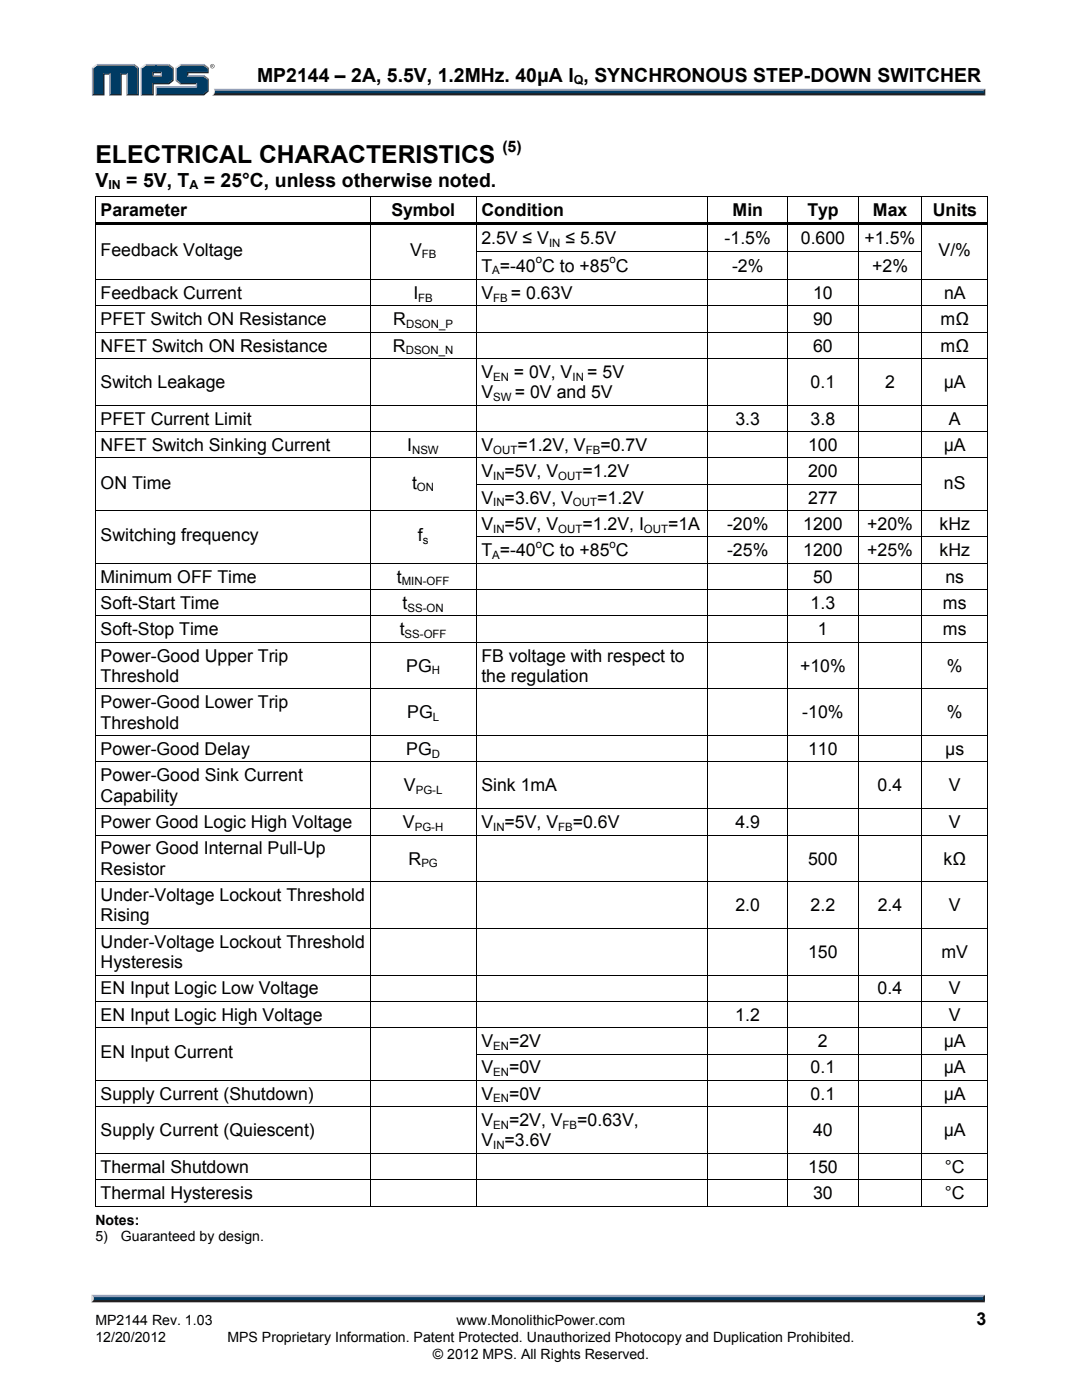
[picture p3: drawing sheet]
<svg xmlns="http://www.w3.org/2000/svg" width="216mm" height="279mm" viewBox="0 0 216 279" stroke-linecap="round" stroke-linejoin="round" font-family="sans-serif">
<path d="M42.7 17.7h153.9l-.4 .7h-153.4z" fill="#94a0b9"/>
<path d="M42.8 18.4h153.4l.4 .6h-154.3l.4-.2z" fill="#231f20"/>
<path d="M196.2 18.1l.4-.4v1.3l-.4-.4z" fill="#001339"/>
<path d="M42.9 18.1h153.3v.5h-153.4z" fill="#003b63"/>
<path d="M42.7 17.7l.2 .5a.79 .79 0 0 1-.6 .8h.1a1.24 1.24 0 0 0 .3-1.3z" fill="#dcddde"/>
<path d="M30.4 15.2l.3-.2h1.3l.3 .2z" fill="#94a0b9"/>
<g fill="#003b63">
<path d="M18.6 13.6l.8-.6h7.2l.8 .6v5.2h-2v-4.2h-1.4v4.2h-2v-4.2h-1.4v4.2h-2z"/>
<path d="M28.3 13.6l.8-.6h2.2v1.4h-.9v.8h1.9v-.8h-1.3v-1.4h2.6l.8 .6v2.3l-.8 .7h-3.2v2.2h-2.1z"/>
<path d="M31.3 17.5h8v-.9h-3.2l-.9-.7v-2.3l.9-.6h4.4l.9 .6v.8h-4.1v.8h3.2l.9 .7v2.2l-.9 .7h-9.2z"/>
</g>
<path d="M35.9 12.9h4.8" fill="none" stroke="#94a0b9" stroke-width=".27"/>
<path d="M35 13.5l.9-.7 .2 .2-.8 .6z" fill="#dcddde"/>
<path d="M35.1 13.5v2.6" fill="none" stroke="#94a0b9" stroke-width=".27"/>
<path d="M35 16.1l.3-.2 .8 .7-.2 .2z" fill="#547194"/>
<path d="M35.9 16.7h3.4" fill="none" stroke="#001339" stroke-width=".27"/>
<g fill="#94a0b9">
<path d="M31 17.2h8.1v-.4l.2-.2v.9h-8z"/>
<path d="M31 17.2l.3 .3v1.3l-.3 .2z"/>
</g>
<path d="M37.3 14.4h4.1v-.8l.2-.1v1.1h-4v.4l-.3 .2z" fill="#001339"/>
<path d="M37.3 15.1h3.4" fill="none" stroke="#94a0b9" stroke-width=".27"/>
<path d="M40.7 15l.9 .7-.2 .2-.9-.7z" fill="#547194"/>
<g fill="#001339">
<path d="M31 19l.3-.2h9.2l.9-.7v-2.2l.2-.2v2.5l-.9 .8z"/>
<path d="M30.4 16.6h3.2l.8-.7v-2.3l.2-.1v2.6l-.9 .7h-3v2.2h-2.6l.2-.2h2.1z"/>
</g>
<path d="M33.7 12.8l.9 .7-.2 .1-.8-.6z" fill="#547194"/>
<path d="M29 12.9h4.7" fill="none" stroke="#94a0b9" stroke-width=".27"/>
<path d="M28.1 13.5l.9-.7 .1 .2-.8 .6z" fill="#dcddde"/>
<path d="M28.2 13.5v5.5" fill="none" stroke="#94a0b9" stroke-width=".27"/>
<path d="M32 14.6l.3-.2v.8l-.3-.2z" fill="#94a0b9"/>
<g fill="#001339">
<path d="M30.4 14.4h1.9l-.3 .2h-1.3v.4l-.3 .2z"/>
<path d="M27.4 13.6l.3-.1v5.5h-2.5l.2-.2h2z"/>
</g>
<path d="M26.8 12.8l.9 .7-.3 .1-.8-.6z" fill="#547194"/>
<path d="M19.2 12.9h7.6" fill="none" stroke="#94a0b9" stroke-width=".27"/>
<path d="M18.3 13.5l.9-.7 .2 .2-.8 .6z" fill="#dcddde"/>
<path d="M18.5 13.5v5.5" fill="none" stroke="#94a0b9" stroke-width=".27"/>
<path d="M20.6 14.6h1.4l-.2 .3h-.9v4.1h-2.6l.3-.2h2z" fill="#001339"/>
<path d="M21.9 14.6v4.4" fill="none" stroke="#94a0b9" stroke-width=".27"/>
<path d="M24 14.6h1.4l-.2 .3h-.9v4.1h-2.5l.2-.2h2z" fill="#001339"/>
<path d="M25.3 14.6v4.4" fill="none" stroke="#94a0b9" stroke-width=".27"/>
<path d="M40.7 12.8l.9 .7-.2 .1-.9-.6z" fill="#547194"/>
<g fill="#231f20">
<path d="M18.7 259.2h177.4l.4 .7h-178.3z"/>
<path d="M41.9 13.2a.45 .45 0 0 1 .9 0 .45 .45 0 0 1-.9 0zM42 13.2a.37 .37 0 0 0 .7 0 .37 .37 0 0 0-.7 0zM42.2 13h.3l.1 .5-.3-.3-.1 .3zM42.3 13v.2h.1z"/>
</g>
<path d="M18.3 258.4h178.2l-.4 .8h-177.4z" fill="#94a0b9"/>
<path d="M196.5 258.4v1.5l-.4-.4v-.6z" fill="#001339"/>
<path d="M18.7 258.9h177.4v.6h-177.4z" fill="#003b63"/>
<path d="M18.2 258.4l.5 .5v.5l-.5 .5z" fill="#dcddde"/>
<g fill="#000">
<path d="M19 39.2h.1v.7h-.1zM73.8 39.2h.2v.7h-.2zM95 39.2h.1v.7h-.1zM141.2 39.2h.2v.7h-.2zM157.1 39.2h.1v.7h-.1zM171.2 39.2h.1v.7h-.1zM183.9 39.2h.1v.7h-.1zM197 39.2h.2v.7h-.2zM197 39.2h.2v.1h-.2zM19 44.4h.1v1.1h-.1zM19 50h.1v.7h-.1zM19 55.7h.1v.7h-.1z"/>
<path d="M19.1 44.4h54.7v.6h-54.7zM73.8 45h.2v.5h-.2zM73.8 44.4h21.2v.6h-21.2zM73.8 50h.2v.7h-.2zM73.8 55.7h.2v.7h-.2zM95 45h.1v.5h-.1zM95 44.4h46.2v.6h-46.2zM95 50h.1v.7h-.1zM95 55.7h.1v.7h-.1zM141.2 45h.2v.5h-.2zM141.2 44.4h15.9v.6h-15.9zM141.2 50h.2v.7h-.2z"/>
<path d="M141.2 55.7h.2v.7h-.2zM157.1 45h.1v.5h-.1zM157.1 44.4h14.1v.6h-14.1zM157.1 50h.1v.7h-.1zM157.1 55.7h.1v.7h-.1zM171.2 45h.1v.5h-.1zM171.2 44.4h12.7v.6h-12.7zM171.2 50h.1v.7h-.1zM171.2 55.7h.1v.7h-.1zM183.9 45h.1v.5h-.1zM183.9 44.4h13.1v.6h-13.1zM183.9 50h.1v.7h-.1z"/>
<path d="M183.9 55.7h.1v.7h-.1zM197 44.4h.2v1.1h-.2zM197 50h.2v.7h-.2zM197 55.7h.2v.7h-.2zM19 61h.1v.7h-.1zM19 66.2h.1v.7h-.1zM19 71.5h.1v.7h-.1zM73.8 61h.2v.7h-.2zM73.8 66.2h.2v.7h-.2zM73.8 71.5h.2v.7h-.2zM95 61h.1v.7h-.1zM95 66.2h.1v.7h-.1z"/>
<path d="M95 71.5h.1v.7h-.1zM141.2 61h.2v.7h-.2zM141.2 66.2h.2v.7h-.2zM141.2 71.5h.2v.7h-.2zM157.1 61h.1v.7h-.1zM157.1 66.2h.1v.7h-.1zM157.1 71.5h.1v.7h-.1zM171.2 61h.1v.7h-.1zM171.2 66.2h.1v.7h-.1zM171.2 71.5h.1v.7h-.1zM183.9 61h.1v.7h-.1zM183.9 66.2h.1v.7h-.1z"/>
<path d="M183.9 71.5h.1v.7h-.1zM197 61h.2v.7h-.2zM197 66.2h.2v.7h-.2zM197 71.5h.2v.7h-.2zM19 80.8h.1v.7h-.1zM19 86.1h.1v.7h-.1zM19 91.3h.1v.7h-.1zM19 96.6h.1v.7h-.1zM73.8 80.8h.2v.7h-.2zM73.8 86.1h.2v.7h-.2zM73.8 91.3h.2v.7h-.2zM73.8 96.6h.2v.7h-.2z"/>
<path d="M95 80.8h.1v.7h-.1zM95 86.1h.1v.7h-.1zM95 91.3h.1v.7h-.1zM95 96.6h.1v.7h-.1zM141.2 80.8h.2v.7h-.2zM141.2 86.1h.2v.7h-.2zM141.2 91.3h.2v.7h-.2zM141.2 96.6h.2v.7h-.2zM157.1 80.8h.1v.7h-.1zM157.1 86.1h.1v.7h-.1zM157.1 91.3h.1v.7h-.1zM157.1 96.6h.1v.7h-.1z"/>
<path d="M171.2 80.8h.1v.7h-.1zM171.2 86.1h.1v.7h-.1zM171.2 91.3h.1v.7h-.1zM171.2 96.6h.1v.7h-.1zM183.9 80.8h.1v.7h-.1zM183.9 86.1h.1v.7h-.1zM183.9 91.3h.1v.7h-.1zM183.9 96.6h.1v.7h-.1zM197 80.8h.2v.7h-.2zM197 86.1h.2v.7h-.2zM197 91.3h.2v.7h-.2zM197 96.6h.2v.7h-.2z"/>
<path d="M19 101.8h.1v.7h-.1zM19 107.1h.1v.7h-.1zM19 112.3h.1v.7h-.1zM19 117.6h.1v.7h-.1zM73.8 101.8h.2v.7h-.2zM73.8 107.1h.2v.7h-.2zM73.8 112.3h.2v.7h-.2zM73.8 117.6h.2v.7h-.2zM95 101.8h.1v.7h-.1zM95 107.1h.1v.7h-.1zM95 112.3h.1v.7h-.1zM95 117.6h.1v.7h-.1z"/>
<path d="M141.2 101.8h.2v.7h-.2zM141.2 107.1h.2v.7h-.2zM141.2 112.3h.2v.7h-.2zM141.2 117.6h.2v.7h-.2zM157.1 101.8h.1v.7h-.1zM157.1 107.1h.1v.7h-.1zM157.1 112.3h.1v.7h-.1zM157.1 117.6h.1v.7h-.1zM171.2 101.8h.1v.7h-.1zM171.2 107.1h.1v.7h-.1zM171.2 112.3h.1v.7h-.1zM171.2 117.6h.1v.7h-.1z"/>
<path d="M183.9 101.8h.1v.7h-.1zM183.9 107.1h.1v.7h-.1zM183.9 112.3h.1v.7h-.1zM183.9 117.6h.1v.7h-.1zM197 101.8h.2v.7h-.2zM197 107.1h.2v.7h-.2zM197 112.3h.2v.7h-.2zM197 117.6h.2v.7h-.2zM19 122.9h.1v.6h-.1zM19 128.1h.1v.7h-.1zM19 137.4h.1v.7h-.1zM73.8 122.9h.2v.6h-.2z"/>
<path d="M73.8 128.1h.2v.7h-.2zM73.8 137.4h.2v.7h-.2zM95 122.9h.1v.6h-.1zM95 128.1h.1v.7h-.1zM95 137.4h.1v.7h-.1zM141.2 122.9h.2v.6h-.2zM141.2 128.1h.2v.7h-.2zM141.2 137.4h.2v.7h-.2zM157.1 122.9h.1v.6h-.1zM157.1 128.1h.1v.7h-.1zM157.1 137.4h.1v.7h-.1zM171.2 122.9h.1v.6h-.1z"/>
<path d="M171.2 128.1h.1v.7h-.1zM171.2 137.4h.1v.7h-.1zM183.9 122.9h.1v.6h-.1zM183.9 128.1h.1v.7h-.1zM183.9 137.4h.1v.7h-.1zM197 122.9h.2v.6h-.2zM197 128.1h.2v.7h-.2zM197 137.4h.2v.7h-.2zM19 146.7h.1v.7h-.1zM19 152h.1v.7h-.1zM73.8 146.7h.2v.7h-.2zM73.8 152h.2v.7h-.2z"/>
<path d="M95 146.7h.1v.7h-.1zM95 152h.1v.7h-.1zM141.2 146.7h.2v.7h-.2zM141.2 152h.2v.7h-.2zM157.1 146.7h.1v.7h-.1zM157.1 152h.1v.7h-.1zM171.2 146.7h.1v.7h-.1zM171.2 152h.1v.7h-.1zM183.9 146.7h.1v.7h-.1zM183.9 152h.1v.7h-.1zM197 146.7h.2v.7h-.2zM197 152h.2v.7h-.2z"/>
<path d="M19 161.3h.1v.7h-.1zM19 166.6h.1v.7h-.1zM19 175.9h.1v.7h-.1zM73.8 161.3h.2v.7h-.2zM73.8 166.6h.2v.7h-.2zM73.8 175.9h.2v.7h-.2zM95 161.3h.1v.7h-.1zM95 166.6h.1v.7h-.1zM95 175.9h.1v.7h-.1zM141.2 161.3h.2v.7h-.2zM141.2 166.6h.2v.7h-.2zM141.2 175.9h.2v.7h-.2z"/>
<path d="M157.1 161.3h.1v.7h-.1zM157.1 166.6h.1v.7h-.1zM157.1 175.9h.1v.7h-.1zM171.2 161.3h.1v.7h-.1zM171.2 166.6h.1v.7h-.1zM171.2 175.9h.1v.7h-.1zM183.9 161.3h.1v.7h-.1zM183.9 166.6h.1v.7h-.1zM183.9 175.9h.1v.7h-.1zM197 161.3h.2v.7h-.2zM197 166.6h.2v.7h-.2zM197 175.9h.2v.7h-.2z"/>
<path d="M19 185.2h.1v.7h-.1zM19 194.5h.1v.7h-.1zM73.8 185.2h.2v.7h-.2zM73.8 194.5h.2v.7h-.2zM95 185.2h.1v.7h-.1zM95 194.5h.1v.7h-.1zM141.2 185.2h.2v.7h-.2zM141.2 194.5h.2v.7h-.2zM157.1 185.2h.1v.7h-.1zM157.1 194.5h.1v.7h-.1zM171.2 185.2h.1v.7h-.1zM171.2 194.5h.1v.7h-.1z"/>
<path d="M183.9 185.2h.1v.7h-.1zM183.9 194.5h.1v.7h-.1zM197 185.2h.2v.7h-.2zM197 194.5h.2v.7h-.2zM19 199.7h.1v.7h-.1zM19 205h.1v.7h-.1zM19 210.3h.1v.7h-.1zM19 215.5h.1v.7h-.1zM73.8 199.7h.2v.7h-.2zM73.8 205h.2v.7h-.2zM73.8 210.3h.2v.7h-.2zM73.8 215.5h.2v.7h-.2z"/>
<path d="M95 199.7h.1v.7h-.1zM95 205h.1v.7h-.1zM95 210.3h.1v.7h-.1zM95 215.5h.1v.7h-.1zM141.2 199.7h.2v.7h-.2zM141.2 205h.2v.7h-.2zM141.2 210.3h.2v.7h-.2zM141.2 215.5h.2v.7h-.2zM157.1 199.7h.1v.7h-.1zM157.1 205h.1v.7h-.1zM157.1 210.3h.1v.7h-.1zM157.1 215.5h.1v.7h-.1z"/>
<path d="M171.2 199.7h.1v.7h-.1zM171.2 205h.1v.7h-.1zM171.2 210.3h.1v.7h-.1zM171.2 215.5h.1v.7h-.1zM183.9 199.7h.1v.7h-.1zM183.9 205h.1v.7h-.1zM183.9 210.3h.1v.7h-.1zM183.9 215.5h.1v.7h-.1zM197 199.7h.2v.7h-.2zM197 205h.2v.7h-.2zM197 210.3h.2v.7h-.2zM197 215.5h.2v.7h-.2z"/>
<path d="M19 220.8h.1v.7h-.1zM19 230.1h.1v.7h-.1zM19 235.3h.1v.7h-.1zM73.8 220.8h.2v.7h-.2zM73.8 230.1h.2v.7h-.2zM73.8 235.3h.2v.7h-.2zM95 220.8h.1v.7h-.1zM95 230.1h.1v.7h-.1zM95 235.3h.1v.7h-.1zM141.2 220.8h.2v.7h-.2zM141.2 230.1h.2v.7h-.2zM141.2 235.3h.2v.7h-.2z"/>
<path d="M157.1 220.8h.1v.7h-.1zM157.1 230.1h.1v.7h-.1zM157.1 235.3h.1v.7h-.1zM171.2 220.8h.1v.7h-.1zM171.2 230.1h.1v.7h-.1zM171.2 235.3h.1v.7h-.1zM183.9 220.8h.1v.7h-.1zM183.9 230.1h.1v.7h-.1zM183.9 235.3h.1v.7h-.1zM197 220.8h.2v.7h-.2zM197 230.1h.2v.7h-.2zM197 235.3h.2v.7h-.2z"/>
<path d="M197 240.6h.2v.2h-.2z"/>
</g>
<g fill="none" stroke="#000" stroke-width=".2">
<path d="M19 39.3h54.8M19 39.9v4.5M73.9 39.9v4.5M74 39.3h21M95 39.9v4.5M95.1 39.3h46.1M141.3 39.9v4.5M141.4 39.3h15.7M157.1 39.9v4.5M157.2 39.3h14M171.3 39.9v4.5M171.3 39.3h12.6"/>
<path d="M184 39.9v4.5M184 39.3h13M197.1 39.9v4.5M19 45.5v4.5M19 50.7v5M19 56.4v4.6M19.1 55.8h54.7M73.9 45.5v4.5M73.9 50.7v5M73.9 56.4v4.6M74 55.8h21M95 45.5v4.5"/>
<path d="M95 50.7v5M95 56.4v4.6M95.1 50.1h46.1M95.1 55.8h46.1M141.3 45.5v4.5M141.3 50.7v5M141.3 56.4v4.6M141.4 50.1h15.7M141.4 55.8h15.7M157.1 45.5v4.5M157.1 50.7v5M157.1 56.4v4.6"/>
<path d="M157.2 50.1h14M157.2 55.8h14M171.3 45.5v4.5M171.3 50.7v5M171.3 56.4v4.6M171.3 50.1h12.6M171.3 55.8h12.6M184 45.5v4.5M184 50.7v5M184 56.4v4.6M184 55.8h13M197.1 45.5v4.5"/>
<path d="M197.1 50.7v5M197.1 56.4v4.6M19 61.7v4.5M19 66.9v4.6M19 72.2v8.6M19.1 61.1h54.7M19.1 66.3h54.7M19.1 71.6h54.7M73.9 61.7v4.5M73.9 66.9v4.6M73.9 72.2v8.6M74 61.1h21"/>
<path d="M74 66.3h21M74 71.6h21M95 61.7v4.5M95 66.9v4.6M95 72.2v8.6M95.1 61.1h46.1M95.1 66.3h46.1M95.1 71.6h46.1M141.3 61.7v4.5M141.3 66.9v4.6M141.3 72.2v8.6M141.4 61.1h15.7"/>
<path d="M141.4 66.3h15.7M141.4 71.6h15.7M157.1 61.7v4.5M157.1 66.9v4.6M157.1 72.2v8.6M157.2 61.1h14M157.2 66.3h14M157.2 71.6h14M171.3 61.7v4.5M171.3 66.9v4.6M171.3 72.2v8.6M171.3 61.1h12.6"/>
<path d="M171.3 66.3h12.6M171.3 71.6h12.6M184 61.7v4.5M184 66.9v4.6M184 72.2v8.6M184 61.1h13M184 66.3h13M184 71.6h13M197.1 61.7v4.5M197.1 66.9v4.6M197.1 72.2v8.6M19 81.5v4.6"/>
<path d="M19 86.8v4.5M19 92v4.6M19 97.3v4.5M19.1 80.9h54.7M19.1 86.1h54.7M19.1 91.4h54.7M73.9 81.5v4.6M73.9 86.8v4.5M73.9 92v4.6M73.9 97.3v4.5M74 80.9h21M74 86.1h21"/>
<path d="M74 91.4h21M95 81.5v4.6M95 86.8v4.5M95 92v4.6M95 97.3v4.5M95.1 80.9h46.1M95.1 86.1h46.1M95.1 91.4h46.1M95.1 96.6h46.1M141.3 81.5v4.6M141.3 86.8v4.5M141.3 92v4.6"/>
<path d="M141.3 97.3v4.5M141.4 80.9h15.7M141.4 86.1h15.7M141.4 91.4h15.7M141.4 96.6h15.7M157.1 81.5v4.6M157.1 86.8v4.5M157.1 92v4.6M157.1 97.3v4.5M157.2 80.9h14M157.2 86.1h14M157.2 91.4h14"/>
<path d="M157.2 96.6h14M171.3 81.5v4.6M171.3 86.8v4.5M171.3 92v4.6M171.3 97.3v4.5M171.3 80.9h12.6M171.3 86.1h12.6M171.3 91.4h12.6M171.3 96.6h12.6M184 81.5v4.6M184 86.8v4.5M184 92v4.6"/>
<path d="M184 97.3v4.5M184 80.9h13M184 86.1h13M184 91.4h13M197.1 81.5v4.6M197.1 86.8v4.5M197.1 92v4.6M197.1 97.3v4.5M19 102.5v4.6M19 107.8v4.5M19 113v4.6M19 118.3v4.6"/>
<path d="M19.1 101.9h54.7M19.1 112.4h54.7M19.1 117.7h54.7M73.9 102.5v4.6M73.9 107.8v4.5M73.9 113v4.6M73.9 118.3v4.6M74 101.9h21M74 112.4h21M74 117.7h21M95 102.5v4.6M95 107.8v4.5"/>
<path d="M95 113v4.6M95 118.3v4.6M95.1 101.9h46.1M95.1 107.2h46.1M95.1 112.4h46.1M95.1 117.7h46.1M141.3 102.5v4.6M141.3 107.8v4.5M141.3 113v4.6M141.3 118.3v4.6M141.4 101.9h15.7M141.4 107.2h15.7"/>
<path d="M141.4 112.4h15.7M141.4 117.7h15.7M157.1 102.5v4.6M157.1 107.8v4.5M157.1 113v4.6M157.1 118.3v4.6M157.2 101.9h14M157.2 107.2h14M157.2 112.4h14M157.2 117.7h14M171.3 102.5v4.6M171.3 107.8v4.5"/>
<path d="M171.3 113v4.6M171.3 118.3v4.6M171.3 101.9h12.6M171.3 107.2h12.6M171.3 112.4h12.6M171.3 117.7h12.6M184 102.5v4.6M184 107.8v4.5M184 113v4.6M184 118.3v4.6M184 101.9h13M184 107.2h13"/>
<path d="M184 112.4h13M184 117.7h13M197.1 102.5v4.6M197.1 107.8v4.5M197.1 113v4.6M197.1 118.3v4.6M19 123.5v4.6M19 128.8v8.6M19 138.1v8.6M19.1 122.9h54.7M19.1 128.2h54.7M19.1 137.5h54.7"/>
<path d="M73.9 123.5v4.6M73.9 128.8v8.6M73.9 138.1v8.6M74 122.9h21M74 128.2h21M74 137.5h21M95 123.5v4.6M95 128.8v8.6M95 138.1v8.6M95.1 122.9h46.1M95.1 128.2h46.1M95.1 137.5h46.1"/>
<path d="M141.3 123.5v4.6M141.3 128.8v8.6M141.3 138.1v8.6M141.4 122.9h15.7M141.4 128.2h15.7M141.4 137.5h15.7M157.1 123.5v4.6M157.1 128.8v8.6M157.1 138.1v8.6M157.2 122.9h14M157.2 128.2h14M157.2 137.5h14"/>
<path d="M171.3 123.5v4.6M171.3 128.8v8.6M171.3 138.1v8.6M171.3 122.9h12.6M171.3 128.2h12.6M171.3 137.5h12.6M184 123.5v4.6M184 128.8v8.6M184 138.1v8.6M184 122.9h13M184 128.2h13M184 137.5h13"/>
<path d="M197.1 123.5v4.6M197.1 128.8v8.6M197.1 138.1v8.6M19 147.4v4.6M19 152.7v8.6M19.1 146.8h54.7M19.1 152.1h54.7M73.9 147.4v4.6M73.9 152.7v8.6M74 146.8h21M74 152.1h21M95 147.4v4.6"/>
<path d="M95 152.7v8.6M95.1 146.8h46.1M95.1 152.1h46.1M141.3 147.4v4.6M141.3 152.7v8.6M141.4 146.8h15.7M141.4 152.1h15.7M157.1 147.4v4.6M157.1 152.7v8.6M157.2 146.8h14M157.2 152.1h14M171.3 147.4v4.6"/>
<path d="M171.3 152.7v8.6M171.3 146.8h12.6M171.3 152.1h12.6M184 147.4v4.6M184 152.7v8.6M184 146.8h13M184 152.1h13M197.1 147.4v4.6M197.1 152.7v8.6M19 162v4.6M19 167.3v8.6M19 176.6v8.6"/>
<path d="M19.1 161.4h54.7M19.1 166.6h54.7M19.1 176h54.7M73.9 162v4.6M73.9 167.3v8.6M73.9 176.6v8.6M74 161.4h21M74 166.6h21M74 176h21M95 162v4.6M95 167.3v8.6M95 176.6v8.6"/>
<path d="M95.1 161.4h46.1M95.1 166.6h46.1M95.1 176h46.1M141.3 162v4.6M141.3 167.3v8.6M141.3 176.6v8.6M141.4 161.4h15.7M141.4 166.6h15.7M141.4 176h15.7M157.1 162v4.6M157.1 167.3v8.6M157.1 176.6v8.6"/>
<path d="M157.2 161.4h14M157.2 166.6h14M157.2 176h14M171.3 162v4.6M171.3 167.3v8.6M171.3 176.6v8.6M171.3 161.4h12.6M171.3 166.6h12.6M171.3 176h12.6M184 162v4.6M184 167.3v8.6M184 176.6v8.6"/>
<path d="M184 161.4h13M184 166.6h13M184 176h13M197.1 162v4.6M197.1 167.3v8.6M197.1 176.6v8.6M19 185.9v8.6M19 195.2v4.5M19.1 185.3h54.7M19.1 194.6h54.7M19.1 199.8h54.7M73.9 185.9v8.6"/>
<path d="M73.9 195.2v4.5M74 185.3h21M74 194.6h21M74 199.8h21M95 185.9v8.6M95 195.2v4.5M95.1 185.3h46.1M95.1 194.6h46.1M95.1 199.8h46.1M141.3 185.9v8.6M141.3 195.2v4.5M141.4 185.3h15.7"/>
<path d="M141.4 194.6h15.7M141.4 199.8h15.7M157.1 185.9v8.6M157.1 195.2v4.5M157.2 185.3h14M157.2 194.6h14M157.2 199.8h14M171.3 185.9v8.6M171.3 195.2v4.5M171.3 185.3h12.6M171.3 194.6h12.6M171.3 199.8h12.6"/>
<path d="M184 185.9v8.6M184 195.2v4.5M184 185.3h13M184 194.6h13M184 199.8h13M197.1 185.9v8.6M197.1 195.2v4.5M19 200.4v4.6M19 205.7v4.6M19 211v4.5M19 216.2v4.6M19.1 205.1h54.7"/>
<path d="M19.1 215.6h54.7M73.9 200.4v4.6M73.9 205.7v4.6M73.9 211v4.5M73.9 216.2v4.6M74 205.1h21M74 215.6h21M95 200.4v4.6M95 205.7v4.6M95 211v4.5M95 216.2v4.6M95.1 205.1h46.1"/>
<path d="M95.1 210.4h46.1M95.1 215.6h46.1M141.3 200.4v4.6M141.3 205.7v4.6M141.3 211v4.5M141.3 216.2v4.6M141.4 205.1h15.7M141.4 210.4h15.7M141.4 215.6h15.7M157.1 200.4v4.6M157.1 205.7v4.6M157.1 211v4.5"/>
<path d="M157.1 216.2v4.6M157.2 205.1h14M157.2 210.4h14M157.2 215.6h14M171.3 200.4v4.6M171.3 205.7v4.6M171.3 211v4.5M171.3 216.2v4.6M171.3 205.1h12.6M171.3 210.4h12.6M171.3 215.6h12.6M184 200.4v4.6"/>
<path d="M184 205.7v4.6M184 211v4.5M184 216.2v4.6M184 205.1h13M184 210.4h13M184 215.6h13M197.1 200.4v4.6M197.1 205.7v4.6M197.1 211v4.5M197.1 216.2v4.6M19 221.5v8.6M19 230.8v4.5"/>
<path d="M19 236v4.8M19.1 220.9h54.7M19.1 230.2h54.7M19.1 235.4h54.7M73.9 221.5v8.6M73.9 230.8v4.5M73.9 236v4.8M74 220.9h21M74 230.2h21M74 235.4h21M95 221.5v8.6M95 230.8v4.5"/>
<path d="M95 236v4.8M95.1 220.9h46.1M95.1 230.2h46.1M95.1 235.4h46.1M141.3 221.5v8.6M141.3 230.8v4.5M141.3 236v4.8M141.4 220.9h15.7M141.4 230.2h15.7M141.4 235.4h15.7M157.1 221.5v8.6M157.1 230.8v4.5"/>
<path d="M157.1 236v4.8M157.2 220.9h14M157.2 230.2h14M157.2 235.4h14M171.3 221.5v8.6M171.3 230.8v4.5M171.3 236v4.8M171.3 220.9h12.6M171.3 230.2h12.6M171.3 235.4h12.6M184 221.5v8.6M184 230.8v4.5"/>
<path d="M184 236v4.8M184 220.9h13M184 230.2h13M184 235.4h13M197.1 221.5v8.6M197.1 230.8v4.5M197.1 236v4.8M19 240.7h54.8M74 240.7h21M95.1 240.7h46.1M141.4 240.7h15.7M157.2 240.7h14"/>
<path d="M171.3 240.7h12.6M184 240.7h13"/>
</g>
<text font-size="4.9" x="19" y="32.6">ELECTRICAL CHARACTERISTICS</text>
<g font-size="3.9">
<text x="51.3" y="16.3">MP2144 – 2A, 5.5V, 1.2MHz. 40μA I , SYNCHRONOUS STEP-DOWN SWITCHER</text>
<text x="19" y="37.3">V</text>
<text x="25.2" y="37.3">= 5V, T</text>
<text x="40.7" y="37.3">= 25°C, unless otherwise noted.</text>
</g>
<g font-size="3.5">
<text x="20.1" y="43.2">Parameter</text>
<text x="78.1" y="43.2">Symbol</text>
<text x="96.1" y="43.2">Condition</text>
<text x="146.2" y="43.2">Min</text>
<text x="161.1" y="43.2">Typ</text>
<text x="174.2" y="43.2">Max</text>
<text x="186.1" y="43.2">Units</text>
<text x="20.1" y="51">Feedback Voltage</text>
<text x="81.8" y="51">V</text>
<text x="96.1" y="48.7">2.5V ≤ V</text>
<text x="112.8" y="48.7">≤ 5.5V</text>
<text x="144.6" y="48.7">-1.5%</text>
<text x="159.8" y="48.7">0.600</text>
<text x="172.5" y="48.7">+1.5%</text>
<text x="187.3" y="51">V/%</text>
<text x="20.1" y="59.7">Feedback Current</text>
<text x="82.5" y="59.7">I</text>
<text x="96.1" y="54.2">T =-40 C to +85 C</text>
<text x="96.1" y="59.7">V</text>
<text x="102" y="59.7">= 0.63V</text>
<text x="146.1" y="54.2">-2%</text>
<text x="162.2" y="59.7">10</text>
<text x="174" y="54.2">+2%</text>
<text x="188.4" y="59.7">nA</text>
<text x="20.1" y="64.9">PFET Switch ON Resistance</text>
<text x="78.5" y="64.9">R</text>
<text x="162.2" y="64.9">90</text>
<text x="187.7" y="64.9">mΩ</text>
<text x="20.1" y="70.2">NFET Switch ON Resistance</text>
<text x="78.4" y="70.2">R</text>
<text x="162.2" y="70.2">60</text>
<text x="187.7" y="70.2">mΩ</text>
<text x="20.1" y="77.4">Switch Leakage</text>
<text x="96.1" y="75.4">V</text>
<text x="102.6" y="75.4">= 0V, V</text>
<text x="117.2" y="75.4">= 5V</text>
<text x="161.8" y="77.4">0.1</text>
<text x="176.6" y="77.4">2</text>
<text x="188.3" y="77.4">μA</text>
<text x="96.1" y="79.5">V</text>
<text x="102.7" y="79.5">= 0V and 5V</text>
<text x="20.1" y="84.8">PFET Current Limit</text>
<text x="146.7" y="84.8">3.3</text>
<text x="161.7" y="84.8">3.8</text>
<text x="189.3" y="84.8">A</text>
<text x="20.1" y="90">NFET Switch Sinking Current</text>
<text x="81.3" y="90">I</text>
<text x="96.1" y="95.3">V =5V, V</text>
<text x="96.1" y="90">V</text>
<text x="103.3" y="90">=1.2V, V</text>
<text x="116.2" y="95.3">=1.2V</text>
<text x="119.8" y="90">=0.7V</text>
<text x="161.2" y="90">100</text>
<text x="161.3" y="95.3">200</text>
<text x="188.3" y="90">μA</text>
<text x="20.1" y="97.5">ON Time</text>
<text x="82.2" y="97.5">t</text>
<text x="96.1" y="100.5">V =3.6V, V</text>
<text x="119.2" y="100.5">=1.2V</text>
<text x="161.3" y="100.5">277</text>
<text x="188.4" y="97.5">nS</text>
<text x="96.1" y="105.8">V =5V, V</text>
<text x="116.2" y="105.8">=1.2V, I</text>
<text x="133.3" y="105.8">=1A</text>
<text x="145.1" y="105.8">-20%</text>
<text x="160.3" y="105.8">1200</text>
<text x="173" y="105.8">+20%</text>
<text x="187.5" y="105.8">kHz</text>
<text x="20.1" y="108.1">Switching frequency</text>
<text x="83.4" y="108.1">f</text>
<text x="96.1" y="111">T =-40 C to +85 C</text>
<text x="145.1" y="111">-25%</text>
<text x="160.3" y="111">1200</text>
<text x="173" y="111">+25%</text>
<text x="187.5" y="111">kHz</text>
<text x="20.1" y="116.3">Minimum OFF Time</text>
<text x="79.2" y="116.3">t</text>
<text x="162.2" y="116.3">50</text>
<text x="188.6" y="116.3">ns</text>
<text x="20.1" y="121.6">Soft-Start Time</text>
<text x="80.3" y="121.6">t</text>
<text x="161.8" y="121.6">1.3</text>
<text x="188.2" y="121.6">ms</text>
<text x="20.1" y="126.8">Soft-Stop Time</text>
<text x="79.8" y="126.8">t</text>
<text x="163.2" y="126.8">1</text>
<text x="188.2" y="126.8">ms</text>
<text x="20.1" y="132.1">Power-Good Upper Trip</text>
<text x="20.1" y="136.1">Threshold</text>
<text x="81.1" y="134.1">PG</text>
<text x="96.1" y="132.1">FB voltage with respect to</text>
<text x="96.1" y="136.1">the regulation</text>
<text x="159.6" y="134.1">+10%</text>
<text x="188.9" y="134.1">%</text>
<text x="20.1" y="141.4">Power-Good Lower Trip</text>
<text x="81.3" y="143.4">PG</text>
<text x="160.1" y="143.4">-10%</text>
<text x="188.9" y="143.4">%</text>
<text x="20.1" y="145.4">Threshold</text>
<text x="20.1" y="150.7">Power-Good Delay</text>
<text x="20.1" y="155.9">Power-Good Sink Current</text>
<text x="81.1" y="150.7">PG</text>
<text x="161.2" y="150.7">110</text>
<text x="188.6" y="150.7">μs</text>
<text x="20.1" y="160">Capability</text>
<text x="80.6" y="157.9">V</text>
<text x="96.1" y="157.9">Sink 1mA</text>
<text x="175.1" y="157.9">0.4</text>
<text x="189.3" y="157.9">V</text>
<text x="20.1" y="165.2">Power Good Logic High Voltage</text>
<text x="80.4" y="165.2">V</text>
<text x="96.1" y="165.2">V =5V, V</text>
<text x="114.3" y="165.2">=0.6V</text>
<text x="146.7" y="165.2">4.9</text>
<text x="189.3" y="165.2">V</text>
<text x="20.1" y="170.5">Power Good Internal Pull-Up</text>
<text x="81.5" y="172.5">R</text>
<text x="161.2" y="172.5">500</text>
<text x="188.3" y="172.5">kΩ</text>
<text x="20.1" y="174.6">Resistor</text>
<text x="20.1" y="179.8">Under-Voltage Lockout Threshold</text>
<text x="20.1" y="183.9">Rising</text>
<text x="146.7" y="181.8">2.0</text>
<text x="161.8" y="181.8">2.2</text>
<text x="175.1" y="181.8">2.4</text>
<text x="189.3" y="181.8">V</text>
<text x="20.1" y="189.1">Under-Voltage Lockout Threshold</text>
<text x="161.2" y="191.2">150</text>
<text x="187.9" y="191.2">mV</text>
<text x="20.1" y="193.2">Hysteresis</text>
<text x="20.1" y="198.5">EN Input Logic Low Voltage</text>
<text x="20.1" y="203.7">EN Input Logic High Voltage</text>
<text x="146.7" y="203.7">1.2</text>
<text x="175.1" y="198.5">0.4</text>
<text x="189.3" y="203.7">V</text>
<text x="189.3" y="198.5">V</text>
<text x="96.1" y="209">V</text>
<text x="101.6" y="209">=2V</text>
<text x="163.2" y="209">2</text>
<text x="188.3" y="209">μA</text>
<text x="20.1" y="211.2">EN Input Current</text>
<text x="96.1" y="214.2">V</text>
<text x="101.6" y="214.2">=0V</text>
<text x="161.7" y="214.2">0.1</text>
<text x="188.3" y="214.2">μA</text>
<text x="20.1" y="219.5">Supply Current (Shutdown)</text>
<text x="96.1" y="219.5">V</text>
<text x="101.6" y="219.5">=0V</text>
<text x="161.7" y="219.5">0.1</text>
<text x="188.3" y="219.5">μA</text>
<text x="20.1" y="226.7">Supply Current (Quiescent)</text>
<text x="96.1" y="224.7">V</text>
<text x="101.6" y="224.7">=2V, V</text>
<text x="115.2" y="224.7">=0.63V,</text>
<text x="162.2" y="226.7">40</text>
<text x="188.3" y="226.7">μA</text>
<text x="96.1" y="228.8">V =3.6V</text>
<text x="20.1" y="234">Thermal Shutdown</text>
<text x="20.1" y="239.3">Thermal Hysteresis</text>
<text x="161.3" y="234">150</text>
<text x="162.2" y="239.3">30</text>
<text x="188.5" y="239.3">°C</text>
<text x="188.5" y="234">°C</text>
<text x="194.9" y="264.5">3</text>
</g>
<text font-size="3.2" x="100.2" y="30.3">(5)</text>
<g font-size="2.8">
<text x="19" y="244.4">Notes:</text>
<text x="19" y="247.7">5)</text>
<text x="24.1" y="247.7">Guaranteed by design.</text>
<text x="19" y="267.9">12/20/2012</text>
<text x="19" y="264.5">MP2144 Rev. 1.03</text>
<text x="45.4" y="267.9">MPS Proprietary Information. Patent Protected. Unauthorized Photocopy and Duplication Prohibited.</text>
<text x="91.1" y="264.5">www.MonolithicPower.com</text>
<text x="86.4" y="271.1">© 2012 MPS. All Rights Reserved.</text>
</g>
<g font-size="2.5">
<text x="114.5" y="16.8">Q</text>
<text x="21.6" y="37.8">IN</text>
<text x="37.8" y="37.8">A</text>
</g>
<g font-size="2.3">
<text x="84.2" y="51.6">FB</text>
<text x="106.9" y="52.4">o</text>
<text x="109.6" y="49.3">IN</text>
<text x="121.6" y="52.4">o</text>
<text x="98.2" y="54.7">A</text>
<text x="81" y="65.5">DSON_P</text>
<text x="83.5" y="60.2">FB</text>
<text x="98.4" y="60.2">FB</text>
<text x="81" y="70.7">DSON_N</text>
<text x="98.4" y="76">EN</text>
<text x="114.2" y="76">IN</text>
<text x="98.4" y="80">SW</text>
<text x="82.2" y="90.6">NSW</text>
<text x="98.4" y="90.6">OUT</text>
<text x="98.4" y="95.8">IN</text>
<text x="111.4" y="95.8">OUT</text>
<text x="116.9" y="90.6">FB</text>
<text x="83.2" y="98.1">ON</text>
<text x="98.4" y="101">IN</text>
<text x="114.3" y="101">OUT</text>
<text x="98.4" y="106.3">IN</text>
<text x="111.4" y="106.3">OUT</text>
<text x="128.5" y="106.3">OUT</text>
<text x="84.3" y="108.6">s</text>
<text x="98.2" y="111.6">A</text>
<text x="106.9" y="109.3">o</text>
<text x="121.6" y="109.3">o</text>
<text x="80.2" y="116.8">MIN-OFF</text>
<text x="81.3" y="122.1">SS-ON</text>
<text x="80.7" y="127.3">SS-OFF</text>
<text x="86.2" y="134.6">H</text>
<text x="86.4" y="143.9">L</text>
<text x="86.2" y="151.2">D</text>
<text x="83" y="158.5">PG-L</text>
<text x="82.8" y="165.8">PG-H</text>
<text x="98.4" y="165.8">IN</text>
<text x="111.4" y="165.8">FB</text>
<text x="84.1" y="173.1">PG</text>
<text x="98.4" y="209.5">EN</text>
<text x="98.4" y="214.8">EN</text>
<text x="98.4" y="220">EN</text>
<text x="98.4" y="225.3">EN</text>
<text x="112.3" y="225.3">FB</text>
<text x="98.4" y="229.3">IN</text>
</g>
</svg>
